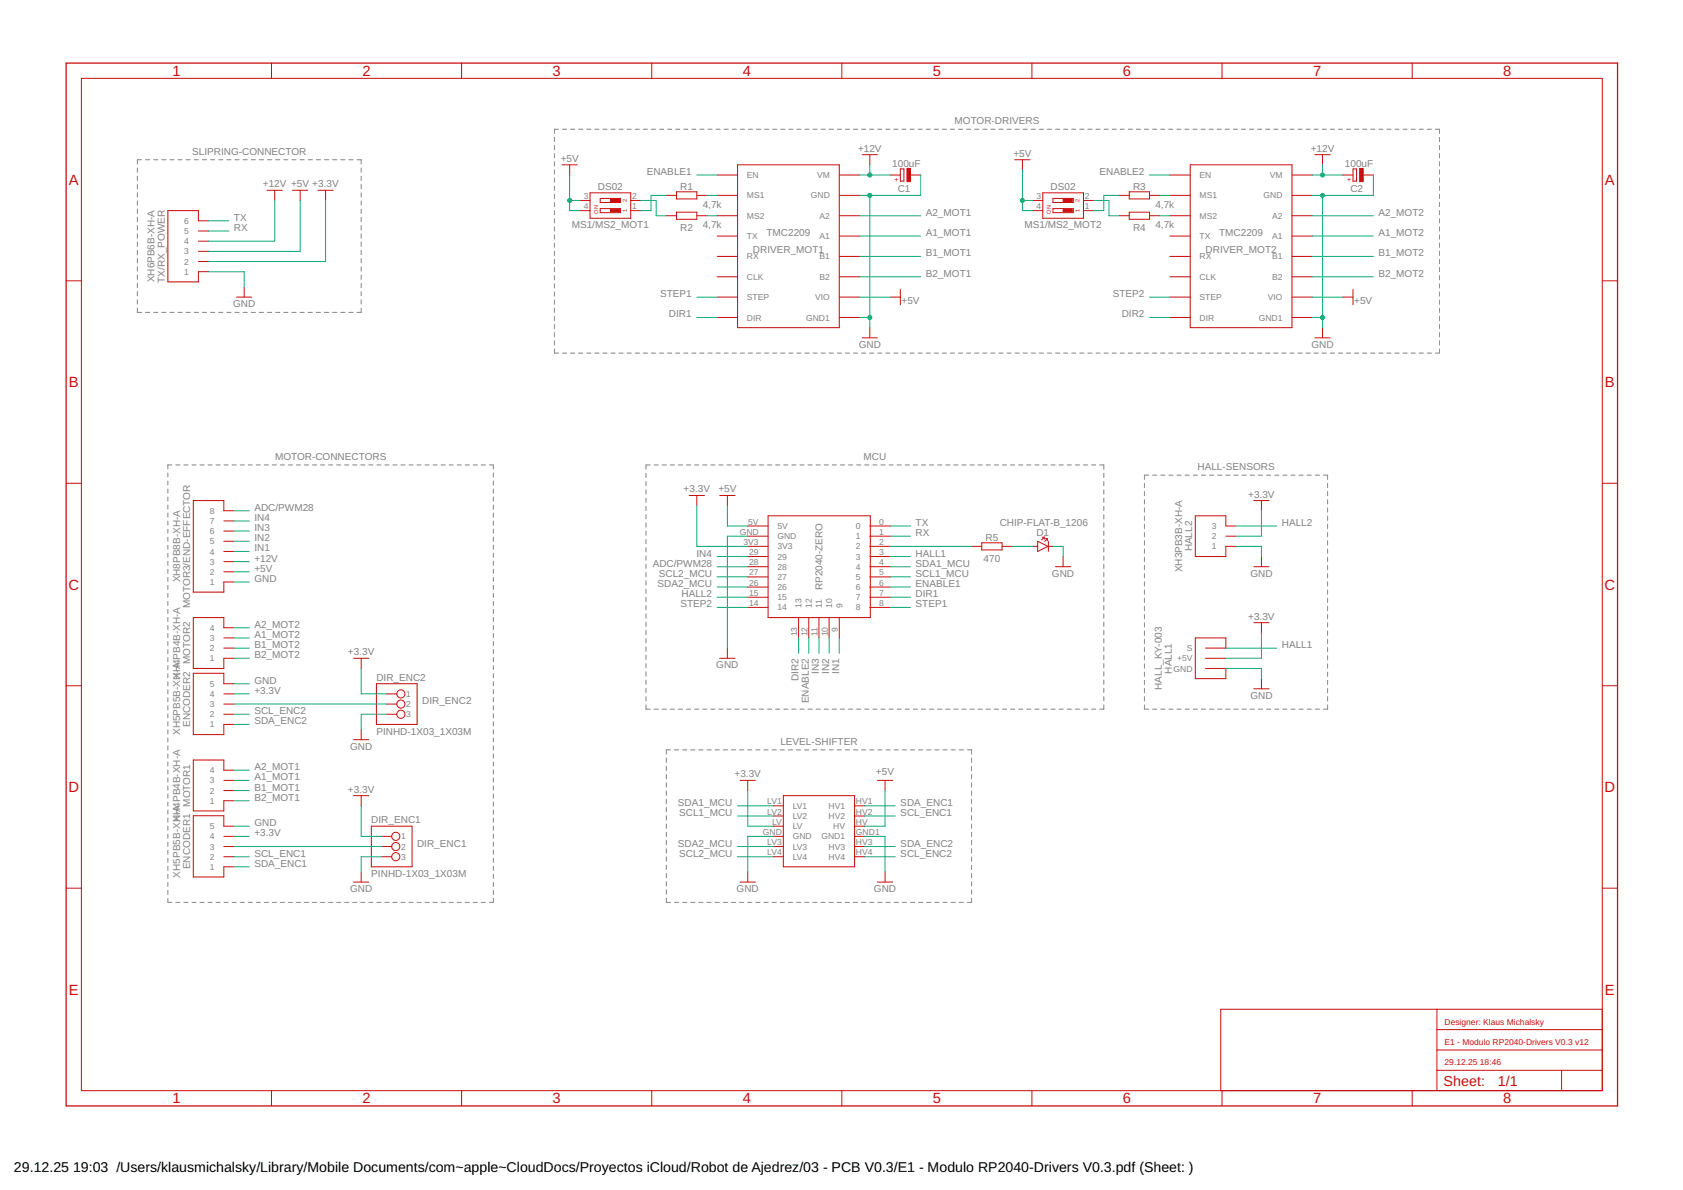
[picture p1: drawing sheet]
<svg xmlns="http://www.w3.org/2000/svg" width="420mm" height="297mm" viewBox="0 0 420 297" stroke-linecap="round" stroke-linejoin="round" font-family="sans-serif">
<g fill="none" stroke="#808080" stroke-width=".25">
<path d="M35.3 39.9h-1v1M36.3 39.9h1.1M38.4 39.9h1M40.4 39.9h1M42.4 39.9h1M44.4 39.9h1.1M46.5 39.9h1M48.5 39.9h1M50.5 39.9h1.1M52.6 39.9h1M54.6 39.9h1M56.6 39.9h1.1"/>
<path d="M58.7 39.9h1M60.7 39.9h1M62.7 39.9h1.1M64.7 39.9h1.1M66.8 39.9h1M68.8 39.9h1M70.8 39.9h1.1M72.9 39.9h1M74.9 39.9h1M76.9 39.9h1.1M79 39.9h1M81 39.9h1"/>
<path d="M83 39.9h1.1M85.1 39.9h1M87.1 39.9h1M89.1 39.9h1.1v1M138.4 34.3v1M138.4 36.3v1.1M138.4 38.4v1M139.4 32.3h-1v1M140.4 32.3h1.1M142.5 32.3h1M144.5 32.3h1M146.5 32.3h1"/>
<path d="M148.5 32.3h1M150.5 32.3h1M152.5 32.3h1.1M154.6 32.3h1M156.6 32.3h1M158.6 32.3h1M160.6 32.3h1M162.6 32.3h1M164.7 32.3h1M166.7 32.3h1M168.7 32.3h1M170.7 32.3h1"/>
<path d="M172.7 32.3h1M174.7 32.3h1M176.8 32.3h1M178.8 32.3h1M180.8 32.3h1M182.8 32.3h1M184.8 32.3h1M186.8 32.3h1.1M188.8 32.3h1.1M190.9 32.3h1M192.9 32.3h1M194.9 32.3h1"/>
<path d="M196.9 32.3h1.1M198.9 32.3h1.1M201 32.3h1M203 32.3h1M205 32.3h1M207 32.3h1M209 32.3h1.1M211.1 32.3h1M213.1 32.3h1M215.1 32.3h1M217.1 32.3h1M219.1 32.3h1"/>
<path d="M221.1 32.3h1.1M223.2 32.3h1M225.2 32.3h1M227.2 32.3h1M229.2 32.3h1M231.2 32.3h1M233.3 32.3h1M235.3 32.3h1M237.3 32.3h1M239.3 32.3h1M241.3 32.3h1M243.3 32.3h1"/>
<path d="M245.4 32.3h1M247.4 32.3h1M249.4 32.3h1M251.4 32.3h1M253.4 32.3h1M255.4 32.3h1.1M257.5 32.3h1M259.5 32.3h1M261.5 32.3h1M263.5 32.3h1M265.5 32.3h1.1M267.5 32.3h1.1"/>
<path d="M269.6 32.3h1M271.6 32.3h1M273.6 32.3h1M275.6 32.3h1M277.6 32.3h1.1M279.7 32.3h1M281.7 32.3h1M283.7 32.3h1M285.7 32.3h1M287.7 32.3h1.1M289.8 32.3h1M291.8 32.3h1"/>
<path d="M293.8 32.3h1M295.8 32.3h1M297.8 32.3h1M299.8 32.3h1.1M301.9 32.3h1M303.9 32.3h1M305.9 32.3h1M307.9 32.3h1M309.9 32.3h1M311.9 32.3h1.1M314 32.3h1M316 32.3h1"/>
<path d="M318 32.3h1M320 32.3h1M322 32.3h1M324 32.3h1.1M326.1 32.3h1M328.1 32.3h1M330.1 32.3h1M332.1 32.3h1M334.1 32.3h1.1M336.1 32.3h1.1M338.2 32.3h1M340.2 32.3h1"/>
<path d="M342.2 32.3h1M344.2 32.3h1M346.2 32.3h1.1M348.3 32.3h1M350.3 32.3h1M352.3 32.3h1M354.3 32.3h1M356.3 32.3h1.1M358.4 32.3h1v1M359.4 34.3v1M359.4 36.3v1.1M359.4 38.4v1"/>
<path d="M34.3 41.9v1.1M34.3 44v1M34.3 46.1v1M34.3 48.1v1.1M34.3 50.2v1M34.3 52.2v1.1M34.3 54.3v1M34.3 56.3v1.1M34.3 58.4v1.1M90.2 41.9v1.1M90.2 44v1M90.2 46.1v1"/>
<path d="M90.2 48.1v1.1M90.2 50.2v1M90.2 52.2v1.1M90.2 54.3v1M90.2 56.3v1.1M90.2 58.4v1.1M138.4 40.4v1M138.4 42.4v1.1M138.4 44.4v1.1M138.4 46.5v1M138.4 48.5v1M138.4 50.5v1.1"/>
<path d="M138.4 52.6v1M138.4 54.6v1M138.4 56.6v1.1M138.4 58.7v1M359.4 40.4v1M359.4 42.4v1.1M359.4 44.4v1.1M359.4 46.5v1M359.4 48.5v1M359.4 50.5v1.1M359.4 52.6v1M359.4 54.6v1"/>
<path d="M359.4 56.6v1.1M359.4 58.7v1M34.3 60.5v1M34.3 62.5v1.1M34.3 64.6v1M34.3 66.6v1.1M34.3 68.7v1M34.3 70.7v1.1M34.3 72.8v1.1M34.3 74.8v1.1M34.3 76.9v1.1h1M36.3 78h1.1"/>
<path d="M38.4 78h1M40.4 78h1M42.4 78h1M44.4 78h1.1M46.5 78h1M48.5 78h1M50.5 78h1.1M52.6 78h1M54.6 78h1M56.6 78h1.1M58.7 78h1M60.7 78h1"/>
<path d="M62.7 78h1.1M64.7 78h1.1M66.8 78h1M68.8 78h1M70.8 78h1.1M72.9 78h1M74.9 78h1M76.9 78h1.1M79 78h1M81 78h1M83 78h1.1M85.1 78h1"/>
<path d="M87.1 78h1M90.2 60.5v1M90.2 62.5v1.1M90.2 64.6v1M90.2 66.6v1.1M90.2 68.7v1M90.2 70.7v1.1M90.2 72.8v1.1M90.2 74.8v1.1M90.2 76.9v1.1h-1.1M138.4 60.7v1M138.4 62.7v1.1"/>
<path d="M138.4 64.7v1.1M138.4 66.8v1M138.4 68.8v1M138.4 70.8v1.1M138.4 72.9v1M138.4 74.9v1M138.4 76.9v1.1M138.4 79v1M359.4 60.7v1M359.4 62.7v1.1M359.4 64.7v1.1M359.4 66.8v1"/>
<path d="M359.4 68.8v1M359.4 70.8v1.1M359.4 72.9v1M359.4 74.9v1M359.4 76.9v1.1M359.4 79v1M138.4 81v1M138.4 83v1.1M138.4 85.1v1M138.4 87.1v1h1M140.4 88.1h1.1M142.5 88.1h1"/>
<path d="M144.5 88.1h1M146.5 88.1h1M148.5 88.1h1M150.5 88.1h1M152.5 88.1h1.1M154.6 88.1h1M156.6 88.1h1M158.6 88.1h1M160.6 88.1h1M162.6 88.1h1M164.7 88.1h1M166.7 88.1h1"/>
<path d="M168.7 88.1h1M170.7 88.1h1M172.7 88.1h1M174.7 88.1h1M176.8 88.1h1M178.8 88.1h1M180.8 88.1h1M182.8 88.1h1M184.8 88.1h1M186.8 88.1h1.1M188.8 88.1h1.1M190.9 88.1h1"/>
<path d="M192.9 88.1h1M194.9 88.1h1M196.9 88.1h1.1M198.9 88.1h1.1M201 88.1h1M203 88.1h1M205 88.1h1M207 88.1h1M209 88.1h1.1M211.1 88.1h1M213.1 88.1h1M215.1 88.1h1"/>
<path d="M217.1 88.1h1M219.1 88.1h1M221.1 88.1h1.1M223.2 88.1h1M225.2 88.1h1M227.2 88.1h1M229.2 88.1h1M231.2 88.1h1M233.3 88.1h1M235.3 88.1h1M237.3 88.1h1M239.3 88.1h1"/>
<path d="M241.3 88.1h1M243.3 88.1h1M245.4 88.1h1M247.4 88.1h1M249.4 88.1h1M251.4 88.1h1M253.4 88.1h1M255.4 88.1h1.1M257.5 88.1h1M259.5 88.1h1M261.5 88.1h1M263.5 88.1h1"/>
<path d="M265.5 88.1h1.1M267.5 88.1h1.1M269.6 88.1h1M271.6 88.1h1M273.6 88.1h1M275.6 88.1h1M277.6 88.1h1.1M279.7 88.1h1M281.7 88.1h1M283.7 88.1h1M285.7 88.1h1M287.7 88.1h1.1"/>
<path d="M289.8 88.1h1M291.8 88.1h1M293.8 88.1h1M295.8 88.1h1M297.8 88.1h1M299.8 88.1h1.1M301.9 88.1h1M303.9 88.1h1M305.9 88.1h1M307.9 88.1h1M309.9 88.1h1M311.9 88.1h1.1"/>
<path d="M314 88.1h1M316 88.1h1M318 88.1h1M320 88.1h1M322 88.1h1M324 88.1h1.1M326.1 88.1h1M328.1 88.1h1M330.1 88.1h1M332.1 88.1h1M334.1 88.1h1.1M336.1 88.1h1.1"/>
<path d="M338.2 88.1h1M340.2 88.1h1M342.2 88.1h1M344.2 88.1h1M346.2 88.1h1.1M348.3 88.1h1M350.3 88.1h1M352.3 88.1h1M354.3 88.1h1M356.3 88.1h1.1M359.4 81v1M359.4 83v1.1"/>
<path d="M359.4 85.1v1M359.4 87.1v1h-1M41.9 118.1v1M42.9 116.1h-1v1M43.9 116.1h1M45.9 116.1h1M47.9 116.1h1M49.9 116.1h1M51.9 116.1h1M54 116.1h.9M55.9 116.1h1.1M58 116.1h1"/>
<path d="M60 116.1h1M62 116.1h1M64 116.1h1M66 116.1h1M68 116.1h1M70 116.1h1M72 116.1h1M74 116.1h1M76 116.1h1M78 116.1h1M80 116.1h1M82 116.1h1"/>
<path d="M84.1 116.1h.9M86 116.1h1.1M88.1 116.1h1M90.1 116.1h1M92.1 116.1h1M94.1 116.1h1M96.1 116.1h1M98.1 116.1h1M100.1 116.1h1M102.1 116.1h1M104.1 116.1h1M106.1 116.1h1"/>
<path d="M108.1 116.1h1M110.1 116.1h1M112.1 116.1h1M114.2 116.1h.9M116.1 116.1h1.1M118.2 116.1h1M120.2 116.1h1M122.2 116.1h1v1M123.2 118.1v1M161.3 118.1v1.1M162.3 116.1h-1v1M163.3 116.1h1"/>
<path d="M165.3 116.1h1M167.3 116.1h1.1M169.4 116.1h1M171.4 116.1h1M173.4 116.1h1M175.4 116.1h1M177.5 116.1h1M179.5 116.1h1M181.5 116.1h1M183.5 116.1h1.1M185.5 116.1h1.1M187.6 116.1h1"/>
<path d="M189.6 116.1h1M191.6 116.1h1M193.6 116.1h1M195.7 116.1h1M197.7 116.1h1M199.7 116.1h1M201.7 116.1h1.1M203.8 116.1h1M205.8 116.1h1M207.8 116.1h1M209.8 116.1h1M211.8 116.1h1.1"/>
<path d="M213.9 116.1h1M215.9 116.1h1M217.9 116.1h1M219.9 116.1h1.1M222 116.1h1M224 116.1h1M226 116.1h1M228 116.1h1M230 116.1h1.1M232.1 116.1h1M234.1 116.1h1M236.1 116.1h1"/>
<path d="M238.1 116.1h1.1M240.2 116.1h1M242.2 116.1h1M244.2 116.1h1M246.2 116.1h1M248.2 116.1h1.1M250.3 116.1h1M252.3 116.1h1M254.3 116.1h1M256.3 116.1h1.1M258.4 116.1h1M260.4 116.1h1"/>
<path d="M262.4 116.1h1M264.4 116.1h1.1M266.4 116.1h1.1M268.5 116.1h1M270.5 116.1h1M272.5 116.1h1M274.5 116.1h1.1v1M275.6 118.1v1.1M286.7 118.6h-1v1.1M287.7 118.6h1.1M289.8 118.6h1M291.8 118.6h1"/>
<path d="M293.8 118.6h1.1M295.9 118.6h1M297.9 118.6h1M299.9 118.6h1.1M302 118.6h1M304 118.6h1M306 118.6h1.1M308.1 118.6h1M310.1 118.6h1M312.1 118.6h1.1M314.2 118.6h1M316.2 118.6h1"/>
<path d="M318.2 118.6h1.1M320.3 118.6h1M322.3 118.6h1M324.3 118.6h1M326.3 118.6h1.1M328.4 118.6h1M330.4 118.6h1v1.1M41.9 120.1v1M41.9 122.1v1M41.9 124.1v1M41.9 126.1v1M41.9 128.1v1"/>
<path d="M41.9 130.1v1M41.9 132.1v1M41.9 134.1v1M41.9 136.1v1M41.9 138.1v1M123.2 120.1v1M123.2 122.1v1M123.2 124.1v1M123.2 126.1v1M123.2 128.1v1M123.2 130.1v1M123.2 132.1v1"/>
<path d="M123.2 134.1v1M123.2 136.1v1M123.2 138.1v1M161.3 120.2v1.1M161.3 122.3v1M161.3 124.3v1.1M161.3 126.4v1M161.3 128.5v1M161.3 130.5v1.1M161.3 132.6v1M161.3 134.6v1.1M161.3 136.7v1.1"/>
<path d="M161.3 138.8v1M275.6 120.2v1.1M275.6 122.3v1M275.6 124.3v1.1M275.6 126.4v1M275.6 128.5v1M275.6 130.5v1.1M275.6 132.6v1M275.6 134.6v1.1M275.6 136.7v1.1M275.6 138.8v1M285.7 120.6v1.1"/>
<path d="M285.7 122.7v1M285.7 124.8v1M285.7 126.8v1M285.7 128.8v1.1M285.7 130.9v1.1M285.7 132.9v1.1M285.7 135v1M285.7 137v1.1M285.7 139.1v1M331.4 120.6v1.1M331.4 122.7v1M331.4 124.8v1"/>
<path d="M331.4 126.8v1M331.4 128.8v1.1M331.4 130.9v1.1M331.4 132.9v1.1M331.4 135v1M331.4 137v1.1M331.4 139.1v1M41.9 140.1v1M41.9 142.1v1M41.9 144.1v1M41.9 146.1v1M41.9 148.1v1"/>
<path d="M41.9 150.1v1M41.9 152.1v1M41.9 154.1v1M41.9 156.1v1M41.9 158.1v1.1M123.2 140.1v1M123.2 142.1v1M123.2 144.1v1M123.2 146.1v1M123.2 148.1v1M123.2 150.1v1M123.2 152.1v1"/>
<path d="M123.2 154.1v1M123.2 156.1v1M123.2 158.1v1.1M161.3 140.8v1.1M161.3 142.9v1.1M161.3 145v1M161.3 147v1.1M161.3 149.1v1.1M161.3 151.2v1M161.3 153.2v1.1M161.3 155.3v1.1M161.3 157.4v1"/>
<path d="M161.3 159.4v1.1M275.6 140.8v1.1M275.6 142.9v1.1M275.6 145v1M275.6 147v1.1M275.6 149.1v1.1M275.6 151.2v1M275.6 153.2v1.1M275.6 155.3v1.1M275.6 157.4v1M275.6 159.4v1.1M285.7 141.1v1.1"/>
<path d="M285.7 143.2v1M285.7 145.2v1.1M285.7 147.3v1M285.7 149.3v1.1M285.7 151.4v1M285.7 153.4v1.1M285.7 155.5v1M285.7 157.5v1.1M285.7 159.6v1M331.4 141.1v1.1M331.4 143.2v1M331.4 145.2v1.1"/>
<path d="M331.4 147.3v1M331.4 149.3v1.1M331.4 151.4v1M331.4 153.4v1.1M331.4 155.5v1M331.4 157.5v1.1M331.4 159.6v1M41.9 160.1v1M41.9 162.2v1M41.9 164.1v1.1M41.9 166.2v1M41.9 168.2v1"/>
<path d="M41.9 170.2v1M41.9 172.2v1M41.9 174.2v1M41.9 176.2v1M41.9 178.2v1M123.2 160.1v1M123.2 162.2v1M123.2 164.1v1.1M123.2 166.2v1M123.2 168.2v1M123.2 170.2v1M123.2 172.2v1"/>
<path d="M123.2 174.2v1M123.2 176.2v1M123.2 178.2v1M161.3 161.5v1.1M161.3 163.6v1M161.3 165.6v1.1M161.3 167.7v1.1M161.3 169.8v1M161.3 171.8v1.1M161.3 173.9v1M161.3 176v1h1M163.3 177h1"/>
<path d="M165.3 177h1M167.3 177h1.1M169.4 177h1M171.4 177h1M173.4 177h1M175.4 177h1M177.5 177h1M179.5 177h1M181.5 177h1M183.5 177h1.1M185.5 177h1.1M187.6 177h1"/>
<path d="M189.6 177h1M191.6 177h1M193.6 177h1M195.7 177h1M197.7 177h1M199.7 177h1M201.7 177h1.1M203.8 177h1M205.8 177h1M207.8 177h1M209.8 177h1M211.8 177h1.1"/>
<path d="M213.9 177h1M215.9 177h1M217.9 177h1M219.9 177h1.1M222 177h1M224 177h1M226 177h1M228 177h1M230 177h1.1M232.1 177h1M234.1 177h1M236.1 177h1"/>
<path d="M238.1 177h1.1M240.2 177h1M242.2 177h1M244.2 177h1M246.2 177h1M248.2 177h1.1M250.3 177h1M252.3 177h1M254.3 177h1M256.3 177h1.1M258.4 177h1M260.4 177h1"/>
<path d="M262.4 177h1M264.4 177h1.1M266.4 177h1.1M268.5 177h1M270.5 177h1M272.5 177h1M275.6 161.5v1.1M275.6 163.6v1M275.6 165.6v1.1M275.6 167.7v1.1M275.6 169.8v1M275.6 171.8v1.1"/>
<path d="M275.6 173.9v1M275.6 176v1h-1.1M285.7 176v1h1M285.7 161.6v1.1M285.7 163.7v1M285.7 165.7v1.1M285.7 167.8v1M285.7 169.8v1.1M285.7 171.9v1M285.7 173.9v1.1M287.7 177h1.1M289.8 177h1"/>
<path d="M291.8 177h1M293.8 177h1.1M295.9 177h1M297.9 177h1M299.9 177h1.1M302 177h1M304 177h1M306 177h1.1M308.1 177h1M310.1 177h1M312.1 177h1.1M314.2 177h1"/>
<path d="M316.2 177h1M318.2 177h1.1M320.3 177h1M322.3 177h1M324.3 177h1M326.3 177h1.1M328.4 177h1M331.4 176v1h-1M331.4 161.6v1.1M331.4 163.7v1M331.4 165.7v1.1M331.4 167.8v1"/>
<path d="M331.4 169.8v1.1M331.4 171.9v1M331.4 173.9v1.1M41.9 180.2v1M41.9 182.2v1M41.9 184.2v1M41.9 186.2v1M41.9 188.2v1M41.9 190.2v1M41.9 192.2v1M41.9 194.2v1M41.9 196.2v1"/>
<path d="M41.9 198.2v1M123.2 180.2v1M123.2 182.2v1M123.2 184.2v1M123.2 186.2v1M123.2 188.2v1M123.2 190.2v1M123.2 192.2v1M123.2 194.2v1M123.2 196.2v1M123.2 198.2v1M166.3 189.2v1.1"/>
<path d="M166.3 191.3v1M166.3 193.3v1.1M166.3 195.4v1.1M166.3 197.5v1M166.3 199.5v1.1M167.4 187.2h-1.1v1M168.4 187.2h1M170.4 187.2h1M172.4 187.2h1.1M174.5 187.2h1M176.5 187.2h1M178.5 187.2h1.1"/>
<path d="M180.6 187.2h1M182.6 187.2h1M184.6 187.2h1.1M186.7 187.2h1M188.7 187.2h1M190.7 187.2h1.1M192.8 187.2h1M194.8 187.2h1M196.8 187.2h1M198.9 187.2h1M200.9 187.2h1M202.9 187.2h1"/>
<path d="M205 187.2h1M207 187.2h1M209 187.2h1M211 187.2h1.1M213.1 187.2h1M215.1 187.2h1M217.1 187.2h1.1M219.2 187.2h1M221.2 187.2h1M223.2 187.2h1.1M225.3 187.2h1M227.3 187.2h1"/>
<path d="M229.3 187.2h1.1M231.4 187.2h1M233.4 187.2h1M235.4 187.2h1.1M237.4 187.2h1.1M239.5 187.2h1M241.5 187.2h1v1M242.5 189.2v1.1M242.5 191.3v1M242.5 193.3v1.1M242.5 195.4v1.1M242.5 197.5v1"/>
<path d="M242.5 199.5v1.1M41.9 200.2v1M41.9 202.2v1M41.9 204.2v1M41.9 206.2v1M41.9 208.2v1M41.9 210.2v1M41.9 212.2v1M41.9 214.2v1M41.9 216.2v1.1M41.9 218.2v1M123.2 200.2v1"/>
<path d="M123.2 202.2v1M123.2 204.2v1M123.2 206.2v1M123.2 208.2v1M123.2 210.2v1M123.2 212.2v1M123.2 214.2v1M123.2 216.2v1.1M123.2 218.2v1M166.3 201.6v1M166.3 203.6v1.1M166.3 205.7v1.1"/>
<path d="M166.3 207.8v1M166.3 209.8v1.1M166.3 211.9v1M166.3 213.9v1.1M166.3 216v1M166.3 218v1.1M242.5 201.6v1M242.5 203.6v1.1M242.5 205.7v1.1M242.5 207.8v1M242.5 209.8v1.1M242.5 211.9v1"/>
<path d="M242.5 213.9v1.1M242.5 216v1M242.5 218v1.1M41.9 224.3v1h1M41.9 220.3v1M41.9 222.2v1.1M43.9 225.3h1M45.9 225.3h1M47.9 225.3h1M49.9 225.3h1M51.9 225.3h1M54 225.3h.9"/>
<path d="M55.9 225.3h1.1M58 225.3h1M60 225.3h1M62 225.3h1M64 225.3h1M66 225.3h1M68 225.3h1M70 225.3h1M72 225.3h1M74 225.3h1M76 225.3h1M78 225.3h1"/>
<path d="M80 225.3h1M82 225.3h1M84.1 225.3h.9M86 225.3h1.1M88.1 225.3h1M90.1 225.3h1M92.1 225.3h1M94.1 225.3h1M96.1 225.3h1M98.1 225.3h1M100.1 225.3h1M102.1 225.3h1"/>
<path d="M104.1 225.3h1M106.1 225.3h1M108.1 225.3h1M110.1 225.3h1M112.1 225.3h1M114.2 225.3h.9M116.1 225.3h1.1M118.2 225.3h1M120.2 225.3h1M123.2 224.3v1h-1M123.2 220.3v1M123.2 222.2v1.1"/>
<path d="M166.3 220.1v1M166.3 222.1v1.1M166.3 224.2v1.1h1.1M168.4 225.3h1M170.4 225.3h1M172.4 225.3h1.1M174.5 225.3h1M176.5 225.3h1M178.5 225.3h1.1M180.6 225.3h1M182.6 225.3h1M184.6 225.3h1.1"/>
<path d="M186.7 225.3h1M188.7 225.3h1M190.7 225.3h1.1M192.8 225.3h1M194.8 225.3h1M196.8 225.3h1M198.9 225.3h1M200.9 225.3h1M202.9 225.3h1M205 225.3h1M207 225.3h1M209 225.3h1"/>
<path d="M211 225.3h1.1M213.1 225.3h1M215.1 225.3h1M217.1 225.3h1.1M219.2 225.3h1M221.2 225.3h1M223.2 225.3h1.1M225.3 225.3h1M227.3 225.3h1M229.3 225.3h1.1M231.4 225.3h1M233.4 225.3h1"/>
<path d="M235.4 225.3h1.1M237.4 225.3h1.1M239.5 225.3h1M242.5 220.1v1M242.5 222.1v1.1M242.5 224.2v1.1h-1"/>
</g>
<g fill="none" stroke="#c90d0c" stroke-width=".25">
<path d="M20.3 19.6h379.7v252.6h-379.7zM67.8 15.7v3.9M115.2 15.7v3.9M162.7 15.7v3.9M210.2 15.7v3.9M257.6 15.7v3.9M305.1 15.7v3.9M352.6 15.7v3.9M215.2 38.6h3.9M217.1 38.6v2.5M253.3 39.9h3.9M255.2 39.9v2.5"/>
<path d="M328.3 38.6h3.8M330.2 38.6v2.5M49.5 57.7h2.6M52.1 55.1h-2.6v-2.5h-7.6v17.8h7.6v-2.6h2.6M66.7 47.5h3.8M68.6 47.5v2.5M73 47.5h3.8M74.9 47.5v2.5M79.4 47.5h3.8M81.3 47.5v2.5M140.3 41.1h3.8M142.2 41.1v2.6"/>
<path d="M144.8 52.6h2.5M144.8 50h2.5M147.3 48.1h10.2v6.4h-10.2zM149.8 49.5h5.1v1h-5.1zM149.8 52.1h5.1v1h-5.1zM157.5 52.6h2.5M157.5 50h2.5M166.3 48.8h2.6M166.3 53.8h2.6M168.9 47.9h5.1v1.8h-5.1zM168.9 53h5.1v1.7h-5.1zM174 48.8h2.5"/>
<path d="M174 53.8h2.5M179 48.8h5.1M179 53.8h5.1M179 58.9h5.1M179 43.7h5.1M184.1 41.1h25.4v40.7h-25.4zM209.5 48.8h5.1M209.5 53.8h5.1M209.5 58.9h5.1M209.5 43.7h5.1M222.2 43.7h2.6M224.8 42.2h.9v3h-.9z"/>
<path d="M227.3 43.7h2.5M257.8 52.6h2.5M257.8 50h2.5M260.3 48.1h10.2v6.4h-10.2zM262.9 52.1h5v1h-5zM262.9 49.5h5v1h-5zM270.5 52.6h2.5M270.5 50h2.5M279.4 48.8h2.5M279.4 53.8h2.5M281.9 47.9h5.1v1.8h-5.1zM281.9 53h5.1v1.7h-5.1z"/>
<path d="M287 48.8h2.5M287 53.8h2.5M292.1 48.8h5M292.1 53.8h5M292.1 58.9h5M292.1 43.7h5M297.1 41.1h25.4v40.7h-25.4zM322.5 48.8h5.1M322.5 53.8h5.1M322.5 58.9h5.1M322.5 43.7h5.1M335.2 43.7h2.6"/>
<path d="M337.8 42.2h.9v3h-.9zM340.3 43.7h2.6M16.5 70.1h3.8M49.5 65.3h2.6M49.5 62.7h2.6M49.5 60.2h2.6M59.1 74.2h3.8M61 71.6v2.6M179 64h5.1M179 69.1h5.1M179 74.2h5.1M179 79.2h5.1"/>
<path d="M209.5 64h5.1M209.5 69.1h5.1M209.5 74.2h5.1M209.5 79.2h5.1M222.2 74.2h2.6M224.8 72.3v3.8M292.1 64h5M292.1 69.1h5M292.1 74.2h5M292.1 79.2h5M322.5 64h5.1M322.5 69.1h5.1"/>
<path d="M322.5 74.2h5.1M322.5 79.2h5.1M335.2 74.2h2.6M337.8 72.3v3.8M400 70.1h3.8M215.2 84.3h3.9M217.1 81.8v2.5M328.3 84.3h3.8M330.2 81.8v2.5M16.5 120.6h3.8M55.9 137.6h2.5M55.9 132.6h2.5"/>
<path d="M55.9 135.1h2.5M55.9 130h2.5M58.4 127.5h-2.5v-2.6h-7.6v22.9h7.6v-2.5h2.5M172.1 123.7h3.8M174 123.7v2.5M179.7 123.7h3.8M181.6 123.7v2.5M186.7 131.3h5M186.7 133.8h5M186.7 136.4h5M186.7 138.9h5M191.7 128.8h25.6v25.4h-25.6z"/>
<path d="M217.1 131.3h5.1M217.1 133.8h5.1M217.1 136.4h5.1M217.1 138.9h5.1M242.5 136.4h2.6M245.1 135.5h5.1v1.8h-5.1zM250.2 136.4h2.5M257.8 136.4h1.3M259.1 135.1l2.5 1.3-2.5 1.2zM260.2 134.1h.5M260.7 134.1v.5M260.7 134.1l-.7 .7"/>
<path d="M261 134.5h.5M261.5 134.5v.5M261.5 134.5l-.7 .6M261.6 136.4h1.3M261.7 135.1v2.5M265.4 138.9v2.6M306 133.8h2.6M308.6 131.3h-2.6v-2.5h-7.6v10.1h7.6v-2.5h2.6M313 124.9h3.8M314.9 124.9v2.6M314.9 138.9v2.6M400 120.6h3.8"/>
<path d="M55.9 159.2h2.5M55.9 142.7h2.5M55.9 140.2h2.5M58.4 156.7h-2.5v-2.5h-7.6v12.7h7.6v-2.6h2.5M186.7 141.5h5M186.7 144h5M186.7 146.5h5M186.7 149.1h5M186.7 151.6h5M199.4 154.2v5M201.9 154.2v5M204.4 154.2v5"/>
<path d="M207 154.2v5M209.5 154.2v5M217.1 141.5h5.1M217.1 144h5.1M217.1 146.5h5.1M217.1 149.1h5.1M217.1 151.6h5.1M263.5 141.5h3.8M313 141.5h3.8M313 155.4h3.8M314.9 155.4v2.6M16.5 171.2h3.8"/>
<path d="M55.9 161.8h2.5M55.9 173.2h2.5M55.9 175.7h2.5M55.9 178.3h2.5M58.4 170.7h-2.5v-2.6h-7.6v15.3h7.6v-2.6h2.5M88.3 164.3h3.8M90.2 164.3v2.6M94 170.7h10.1v10.1h-10.1zM96.5 173.2h2.6M96.5 175.7h2.6M96.5 178.3h2.6M179.7 164.3h3.8"/>
<path d="M181.6 161.8v2.5M300.9 164.3h5.1M300.9 161.8h5.1v-2.6h-7.6v10.2h7.6v-2.5h-5.1M313 171.9h3.8M314.9 169.4v2.5M400 171.2h3.8M55.9 194.8h2.5M55.9 197.3h2.5M58.4 192.3h-2.5v-2.6h-7.6v12.7h7.6v-2.5h2.5M88.3 198.6h3.8M88.3 184.6h3.8M90.2 182.1v2.5"/>
<path d="M90.2 198.6v2.5M184.8 194.8h3.8M186.7 194.8v2.5M195.6 198.6h17.7v17.8h-17.7zM219.1 194.8h3.8M221 194.8v2.5M55.9 208.8h2.5M55.9 211.3h2.5M55.9 213.8h2.5M58.4 206.2h-2.5v-2.6h-7.6v15.3h7.6v-2.5h2.5M90.2 217.6v2.6M92.7 206.2h10.2v10.2h-10.2z"/>
<path d="M95.2 208.8h2.6M95.2 211.3h2.6M95.2 213.8h2.6M186.7 217.6v2.6M193 206.2h2.6M193 203.7h2.6M193 201.1h2.6M193 208.8h2.6M193 211.3h2.6M193 213.8h2.6M213.3 206.2h2.6M213.3 203.7h2.6"/>
<path d="M213.3 201.1h2.6M213.3 208.8h2.6M213.3 211.3h2.6M213.3 213.8h2.6M221 217.6v2.6M16.5 221.7h3.8M88.3 220.2h3.8M184.8 220.2h3.8M219.1 220.2h3.8M400 221.7h3.8M358.7 251.9v20.3M358.7 257h41.3"/>
<path d="M400 251.9h-95.2v20.3M67.8 272.2v3.9M115.2 272.2v3.9M162.7 272.2v3.9M210.2 272.2v3.9M257.6 272.2v3.9M305.1 272.2v3.9M352.6 272.2v3.9M358.7 267.2h41.3M358.7 262.1h41.3M389.8 267.2v5"/>
<circle cx="100.1" cy="178.3" r="1.02"/>
<circle cx="100.1" cy="173.2" r="1.02"/>
<circle cx="100.1" cy="175.7" r="1.02"/>
<circle cx="98.8" cy="208.8" r="1.02"/>
<circle cx="98.8" cy="211.3" r="1.02"/>
<circle cx="98.8" cy="213.8" r="1.02"/>
</g>
<path d="M16.5 15.7h387.3v260.4h-387.3z" fill="none" stroke="#c90d0c" stroke-width=".32"/>
<g fill="#c90d0c" stroke="#c90d0c" stroke-width=".25">
<path d="M339.4 42h.9v3.3h-.9z"/>
<path d="M226.4 42h.9v3.3h-.9z"/>
<path d="M152.4 52.3h2.3v.5h-2.3z"/>
<path d="M152.4 49.8h2.3v.5h-2.3z"/>
<path d="M265.4 52.3h2.3v.5h-2.3z"/>
<path d="M265.4 49.8h2.3v.5h-2.3z"/>
</g>
<g fill="none" stroke="#0dab76" stroke-width=".25">
<path d="M52.1 57.7h5M52.1 55.1h5M68.6 50v10.2h-16.5M74.9 50v12.7h-22.8M81.3 50v15.3h-29.2M142.2 50h2.6M142.2 43.7v8.9h2.6M160 50h3.8v3.8h2.5M166.3 48.8h-3.8v3.8h-2.5M174 43.7h5M176.5 48.8h2.5M176.5 53.8h2.5"/>
<path d="M214.6 43.7h7.6M214.6 53.8h15.2M214.6 58.9h15.2M217.1 41.1v2.6M217.1 48.8v33M229.8 43.7v5.1h-15.2M255.2 50h2.6M255.2 42.4v10.2h2.6M273 50h3.8v3.8h2.6M279.4 48.8h-3.8v3.8h-2.6M287 43.7h5.1M289.5 48.8h2.6"/>
<path d="M289.5 53.8h2.6M327.6 43.7h7.6M327.6 53.8h15.3M327.6 58.9h15.3M330.2 41.1v2.6M330.2 48.8v33M342.9 43.7v5.1h-15.3M52.1 67.8h8.9v3.8M174 79.2h5M174 74.2h5M214.6 79.2h2.5M214.6 74.2h7.6"/>
<path d="M214.6 64h15.2M214.6 69.1h15.2M287 79.2h5.1M287 74.2h5.1M327.6 79.2h2.6M327.6 74.2h7.6M327.6 64h15.3M327.6 69.1h15.3M58.4 127.5h3.8M58.4 137.6h3.8M58.4 135.1h3.8M58.4 132.6h3.8"/>
<path d="M58.4 130h3.8M174 126.2v10.2h12.7M179 138.9h7.7M181.6 126.2v5.1h5.1M186.7 133.8h-5.1v28M222.2 133.8h5.1M222.2 136.4h20.3M222.2 131.3h5.1M222.2 138.9h5.1M252.7 136.4h5.1M262.9 136.4h2.5v2.5M308.6 136.4h6.3v2.5"/>
<path d="M308.6 131.3h10.1M314.9 127.5v6.3h-6.3M58.4 145.3h3.8M58.4 140.2h3.8M58.4 142.7h3.8M58.4 156.7h3.8M58.4 159.2h3.8M179 146.5h7.7M179 151.6h7.7M179 149.1h7.7M179 141.5h7.7M179 144h7.7"/>
<path d="M199.4 159.2v3.8M201.9 159.2v3.8M204.4 159.2v3.8M207 159.2v3.8M209.5 159.2v3.8M222.2 146.5h5.1M222.2 151.6h5.1M222.2 149.1h5.1M222.2 141.5h5.1M222.2 144h5.1M314.9 158v6.3h-8.9M58.4 170.7h3.8"/>
<path d="M58.4 178.3h3.8M58.4 173.2h3.8M58.4 164.3h3.8M58.4 161.8h3.8M58.4 175.7h38.1M90.2 166.9v6.3h6.3M96.5 178.3h-6.3v3.8M306 166.9h8.9v2.5M306 161.8h12.7M58.4 192.3h3.8M58.4 194.8h3.8M58.4 197.3h3.8"/>
<path d="M58.4 199.9h3.8M58.4 180.8h3.8M186.7 197.3v8.9h6.3M221 197.3v8.9h-5.1M58.4 208.8h3.8M58.4 206.2h3.8M58.4 213.8h3.8M58.4 211.3h36.8M58.4 216.4h3.8M90.2 201.1v7.7h5M95.2 213.8h-5v3.8M184.1 213.8h8.9"/>
<path d="M184.1 201.1h8.9M184.1 203.7h8.9M184.1 211.3h8.9M193 208.8h-6.3v8.8M215.9 208.8h5.1v8.8M215.9 213.8h7.6M215.9 201.1h7.6M215.9 203.7h7.6M215.9 211.3h7.6"/>
</g>
<g fill="#0dab76" stroke="#0dab76" stroke-width=".25">
<circle cx="217.1" cy="79.2" r=".51"/>
<circle cx="217.1" cy="48.8" r=".51"/>
<circle cx="330.2" cy="79.2" r=".51"/>
<circle cx="330.2" cy="48.8" r=".51"/>
<circle cx="330.2" cy="43.7" r=".51"/>
<circle cx="217.1" cy="43.7" r=".51"/>
<circle cx="142.2" cy="50" r=".51"/>
<circle cx="255.2" cy="50" r=".51"/>
</g>
<g font-size="3.7" fill="#c90d0c">
<text x="43" y="18.9">1</text>
<text x="90.5" y="18.9">2</text>
<text x="138" y="18.9">3</text>
<text x="185.4" y="18.9">4</text>
<text x="232.9" y="18.9">5</text>
<text x="280.3" y="18.9">6</text>
<text x="327.8" y="18.9">7</text>
<text x="375.3" y="18.9">8</text>
<text x="17.2" y="46.1">A</text>
<text x="400.7" y="46.1">A</text>
<text x="17.2" y="96.7">B</text>
<text x="400.7" y="96.7">B</text>
<text x="17.1" y="147.2">C</text>
<text x="400.6" y="147.2">C</text>
<text x="17.1" y="197.7">D</text>
<text x="400.6" y="197.7">D</text>
<text x="17.2" y="248.3">E</text>
<text x="400.7" y="248.3">E</text>
<text x="43" y="275.4">1</text>
<text x="90.5" y="275.4">2</text>
<text x="138" y="275.4">3</text>
<text x="185.4" y="275.4">4</text>
<text x="232.9" y="275.4">5</text>
<text x="280.3" y="275.4">6</text>
<text x="327.8" y="275.4">7</text>
<text x="375.3" y="275.4">8</text>
</g>
<g font-size="3.6" fill="#c90d0c">
<text x="360.4" y="271.1">Sheet:</text>
<text x="374" y="271">1/1</text>
</g>
<g font-size="3.5">
<text x="3.5" y="292.5">29.12.25</text>
<text x="18.2" y="292.5">19:03 /Users/klausmichalsky/Library/Mobile Documents/com~apple~CloudDocs/Proyectos iCloud/Robot de Ajedrez/03 - PCB V0.3/E1 - Modulo RP2040-Drivers V0.3.pdf (Sheet: )</text>
</g>
<g font-size="2.5" fill="#808080">
<text x="238.3" y="31">MOTOR-DRIVERS</text>
<text x="48" y="38.6">SLIPRING-CONNECTOR</text>
<text x="140" y="40.4">+5V</text>
<text x="214.2" y="37.8">+12V</text>
<text x="222.8" y="41.7">100uF</text>
<text x="253" y="39.1">+5V</text>
<text x="327.2" y="37.8">+12V</text>
<text x="335.8" y="41.7">100uF</text>
<text x="65.6" y="46.7">+12V +5V +3.3V</text>
<text x="149.3" y="47.5">DS02</text>
<text x="161.5" y="43.7">ENABLE1</text>
<text x="169.8" y="47.5">R1</text>
<text x="262.3" y="47.5">DS02</text>
<text x="274.5" y="43.7">ENABLE2</text>
<text x="282.9" y="47.5">R3</text>
<text x="175.4" y="51.8">4,7k</text>
<text x="224.1" y="48">C1</text>
<text x="231.1" y="53.8">A2_MOT1</text>
<text x="288.4" y="51.8">4,7k</text>
<text x="337.1" y="48">C2</text>
<text x="344.1" y="53.8">A2_MOT2</text>
<text x="58.4" y="57.7">RX</text>
<text x="58.4" y="55.1">TX</text>
<text x="142.7" y="56.9">MS1/MS2_MOT1</text>
<text x="169.8" y="57.7">R2</text>
<text x="175.4" y="56.9">4,7k</text>
<text x="191.3" y="58.9">TMC2209</text>
<text x="231.1" y="58.9">A1_MOT1</text>
<text x="255.7" y="56.9">MS1/MS2_MOT2</text>
<text x="282.9" y="57.7">R4</text>
<text x="288.4" y="56.9">4,7k</text>
<text x="304.4" y="58.9">TMC2209</text>
<text x="344.1" y="58.9">A1_MOT2</text>
<text x="188" y="63.2">DRIVER_MOT1</text>
<text x="231.1" y="64">B1_MOT1</text>
<text x="301" y="63.2">DRIVER_MOT2</text>
<text x="344.1" y="64">B1_MOT2</text>
<text x="38.6" y="70.5" transform="rotate(-90 38.6 70.5)">XH6PB6B-XH-A</text>
<text x="41.1" y="70.5" transform="rotate(-90 41.1 70.5)">TX/RX_POWER</text>
<text x="231.1" y="69.1">B2_MOT1</text>
<text x="344.1" y="69.1">B2_MOT2</text>
<text x="58.2" y="76.7">GND</text>
<text x="164.8" y="74.2">STEP1</text>
<text x="225.1" y="75.9">+5V</text>
<text x="277.8" y="74.2">STEP2</text>
<text x="338.1" y="75.9">+5V</text>
<text x="167" y="79.2">DIR1</text>
<text x="280" y="79.2">DIR2</text>
<text x="214.4" y="86.9">GND</text>
<text x="327.4" y="86.9">GND</text>
<text x="68.7" y="114.8">MOTOR-CONNECTORS</text>
<text x="215.6" y="114.8">MCU</text>
<text x="298.9" y="117.3">HALL-SENSORS</text>
<text x="170.7" y="122.9">+3.3V</text>
<text x="179.3" y="122.9">+5V</text>
<text x="311.6" y="124.2">+3.3V</text>
<text x="63.5" y="127.5">ADC/PWM28</text>
<text x="63.5" y="130">IN4</text>
<text x="228.6" y="131.3">TX</text>
<text x="249.6" y="131.2">CHIP-FLAT-B_1206</text>
<text x="320" y="131.3">HALL2</text>
<text x="63.5" y="137.7">IN1</text>
<text x="63.5" y="135.1">IN2</text>
<text x="63.5" y="132.6">IN3</text>
<text x="228.6" y="133.8">RX</text>
<text x="246" y="135.1">R5</text>
<text x="258.7" y="133.8">D1</text>
<text x="297.7" y="137.7" transform="rotate(-90 297.7 137.7)">HALL2</text>
<text x="63.5" y="140.2">+12V</text>
<text x="63.5" y="142.7">+5V</text>
<text x="162.9" y="141.5">ADC/PWM28</text>
<text x="164.5" y="144">SCL2_MCU</text>
<text x="173.9" y="138.9">IN4</text>
<text x="228.6" y="138.9">HALL1</text>
<text x="228.6" y="141.5">SDA1_MCU</text>
<text x="228.6" y="144">SCL1_MCU</text>
<text x="245.5" y="140.2">470</text>
<text x="262.6" y="144">GND</text>
<text x="295.1" y="142.9" transform="rotate(-90 295.1 142.9)">XH3PB3B-XH-A</text>
<text x="312.2" y="144">GND</text>
<text x="45" y="145.4" transform="rotate(-90 45 145.4)">XH8PB8B-XH-A</text>
<text x="63.5" y="145.3">GND</text>
<text x="164.2" y="146.5">SDA2_MCU</text>
<text x="170.1" y="149.1">HALL2</text>
<text x="205.3" y="147.3" transform="rotate(-90 205.3 147.3)">RP2040-ZERO</text>
<text x="228.6" y="146.5">ENABLE1</text>
<text x="228.6" y="149.1">DIR1</text>
<text x="47.5" y="151.8" transform="rotate(-90 47.5 151.8)">MOTOR3/END-EFFECTOR</text>
<text x="169.9" y="151.6">STEP2</text>
<text x="228.6" y="151.6">STEP1</text>
<text x="311.6" y="154.7">+3.3V</text>
<text x="63.5" y="156.7">A2_MOT2</text>
<text x="63.5" y="159.2">A1_MOT2</text>
<text x="63.5" y="161.8">B1_MOT2</text>
<text x="320" y="161.8">HALL1</text>
<text x="63.5" y="164.3">B2_MOT2</text>
<text x="86.9" y="163.6">+3.3V</text>
<text x="178.8" y="166.9">GND</text>
<text x="45" y="169.5" transform="rotate(-90 45 169.5)">XH4PB4B-XH-A</text>
<text x="63.5" y="170.7">GND</text>
<text x="63.5" y="173.2">+3.3V</text>
<text x="94" y="169.9">DIR_ENC2</text>
<text x="199.4" y="170" transform="rotate(-90 199.4 170)">DIR2</text>
<text x="204.4" y="168.2" transform="rotate(-90 204.4 168.2)">IN3</text>
<text x="207" y="168.2" transform="rotate(-90 207 168.2)">IN2</text>
<text x="209.5" y="168.2" transform="rotate(-90 209.5 168.2)">IN1</text>
<text x="290" y="172.2" transform="rotate(-90 290 172.2)">HALL_KY-003</text>
<text x="292.6" y="168.1" transform="rotate(-90 292.6 168.1)">HALL1</text>
<text x="63.5" y="178.3">SCL_ENC2</text>
<text x="105.4" y="175.7">DIR_ENC2</text>
<text x="201.9" y="175.6" transform="rotate(-90 201.9 175.6)">ENABLE2</text>
<text x="312.2" y="174.5">GND</text>
<text x="45" y="183.5" transform="rotate(-90 45 183.5)">XH5PB5B-XH-A</text>
<text x="47.5" y="181.4" transform="rotate(-90 47.5 181.4)">ENCODER2 MOTOR2</text>
<text x="63.5" y="180.8">SDA_ENC2</text>
<text x="94" y="183.4">PINHD-1X03_1X03M</text>
<text x="194.8" y="185.9">LEVEL-SHIFTER</text>
<text x="87.4" y="187.2">GND</text>
<text x="63.5" y="192.3">A2_MOT1</text>
<text x="63.5" y="194.8">A1_MOT1</text>
<text x="63.5" y="197.3">B1_MOT1</text>
<text x="86.9" y="197.8">+3.3V</text>
<text x="183.4" y="194">+3.3V</text>
<text x="218.7" y="193.5">+5V</text>
<text x="63.5" y="199.9">B2_MOT1</text>
<text x="169.3" y="201.1">SDA1_MCU</text>
<text x="169.5" y="203.7">SCL1_MCU</text>
<text x="224.8" y="203.7">SCL_ENC1</text>
<text x="224.8" y="201.1">SDA_ENC1</text>
<text x="45" y="205.1" transform="rotate(-90 45 205.1)">XH4PB4B-XH-A</text>
<text x="63.5" y="206.2">GND</text>
<text x="63.5" y="208.8">+3.3V</text>
<text x="92.7" y="205.5">DIR_ENC1</text>
<text x="63.5" y="213.8">SCL_ENC1</text>
<text x="104.1" y="211.3">DIR_ENC1</text>
<text x="169.3" y="211.3">SDA2_MCU</text>
<text x="169.5" y="213.8">SCL2_MCU</text>
<text x="224.8" y="211.3">SDA_ENC2</text>
<text x="224.8" y="213.8">SCL_ENC2</text>
<text x="45" y="219" transform="rotate(-90 45 219)">XH5PB5B-XH-A</text>
<text x="47.5" y="217" transform="rotate(-90 47.5 217)">ENCODER1 MOTOR1</text>
<text x="63.5" y="216.4">SDA_ENC1</text>
<text x="92.7" y="218.9">PINHD-1X03_1X03M</text>
<text x="87.4" y="222.7">GND</text>
<text x="183.9" y="222.7">GND</text>
<text x="218.2" y="222.7">GND</text>
</g>
<g font-size="2.1" fill="#808080">
<text x="186.5" y="44.4">EN</text>
<text x="204" y="44.4">VM</text>
<text x="299.5" y="44.4">EN</text>
<text x="317" y="44.4">VM</text>
<text x="145.8" y="49.7">3</text>
<text x="145.8" y="52.2">4</text>
<text x="157.8" y="52.2">1</text>
<text x="157.8" y="49.7">2</text>
<text x="186.5" y="49.5">MS1</text>
<text x="202.4" y="49.5">GND</text>
<text x="258.8" y="49.7">3</text>
<text x="258.8" y="52.2">4</text>
<text x="270.8" y="52.2">1</text>
<text x="270.8" y="49.7">2</text>
<text x="299.5" y="49.5">MS1</text>
<text x="315.5" y="49.5">GND</text>
<text x="46" y="55.9">6</text>
<text x="46" y="58.4">5</text>
<text x="186.5" y="54.6">MS2</text>
<text x="186.5" y="59.7">TX</text>
<text x="204.6" y="54.6">A2</text>
<text x="204.6" y="59.7">A1</text>
<text x="299.5" y="54.6">MS2</text>
<text x="299.5" y="59.7">TX</text>
<text x="317.6" y="54.6">A2</text>
<text x="317.6" y="59.7">A1</text>
<text x="46" y="63.5">3</text>
<text x="46" y="61">4</text>
<text x="186.5" y="64.8">RX</text>
<text x="204.6" y="64.8">B1</text>
<text x="299.5" y="64.8">RX</text>
<text x="317.6" y="64.8">B1</text>
<text x="46" y="68.6">1</text>
<text x="46" y="66">2</text>
<text x="186.5" y="69.8">CLK</text>
<text x="204.6" y="69.8">B2</text>
<text x="299.5" y="69.8">CLK</text>
<text x="317.6" y="69.8">B2</text>
<text x="186.5" y="74.9">STEP</text>
<text x="203.5" y="74.9">VIO</text>
<text x="299.5" y="74.9">STEP</text>
<text x="316.5" y="74.9">VIO</text>
<text x="186.5" y="80">DIR</text>
<text x="201.2" y="80">GND1</text>
<text x="299.5" y="80">DIR</text>
<text x="314.3" y="80">GND1</text>
<text x="52.4" y="130.8">7</text>
<text x="52.4" y="128.3">8</text>
<text x="186.8" y="130.9">5V</text>
<text x="219.5" y="130.9">0</text>
<text x="52.4" y="133.3">6</text>
<text x="52.4" y="135.9">5</text>
<text x="184.7" y="133.5">GND</text>
<text x="185.6" y="136">3V3</text>
<text x="194.1" y="132.1">5V</text>
<text x="194.1" y="134.6">GND</text>
<text x="194.1" y="137.1">3V3</text>
<text x="213.6" y="132.1">0</text>
<text x="213.6" y="134.6">1</text>
<text x="213.6" y="137.1">2</text>
<text x="219.5" y="133.5">1</text>
<text x="219.5" y="136">2</text>
<text x="302.5" y="137.1">1</text>
<text x="302.5" y="134.6">2</text>
<text x="302.5" y="132.1">3</text>
<text x="52.4" y="143.5">2</text>
<text x="52.4" y="141">3</text>
<text x="52.4" y="138.4">4</text>
<text x="187" y="138.6">29</text>
<text x="187" y="141.1">28</text>
<text x="187" y="143.6">27</text>
<text x="194.1" y="139.7">29</text>
<text x="194.1" y="142.2">28</text>
<text x="213.6" y="139.7">3</text>
<text x="213.6" y="142.2">4</text>
<text x="219.5" y="138.6">3</text>
<text x="219.5" y="141.1">4</text>
<text x="219.5" y="143.6">5</text>
<text x="52.4" y="146">1</text>
<text x="187" y="146.2">26</text>
<text x="187" y="148.7">15</text>
<text x="194.1" y="144.8">27</text>
<text x="194.1" y="147.3">26</text>
<text x="194.1" y="149.8">15</text>
<text x="213.6" y="144.8">5</text>
<text x="213.6" y="147.3">6</text>
<text x="213.6" y="149.8">7</text>
<text x="219.5" y="146.2">6</text>
<text x="219.5" y="148.7">7</text>
<text x="187" y="151.3">14</text>
<text x="194.1" y="152.4">14</text>
<text x="200.1" y="151.8" transform="rotate(-90 200.1 151.8)">13</text>
<text x="202.7" y="151.8" transform="rotate(-90 202.7 151.8)">12</text>
<text x="205.2" y="151.8" transform="rotate(-90 205.2 151.8)">11</text>
<text x="207.7" y="151.8" transform="rotate(-90 207.7 151.8)">10</text>
<text x="210.3" y="151.8" transform="rotate(-90 210.3 151.8)">9</text>
<text x="213.6" y="152.4">8</text>
<text x="219.5" y="151.3">8</text>
<text x="52.4" y="160">3</text>
<text x="52.4" y="157.5">4</text>
<text x="199" y="158.9" transform="rotate(-90 199 158.9)">13</text>
<text x="201.6" y="158.9" transform="rotate(-90 201.6 158.9)">12</text>
<text x="204.1" y="158.7" transform="rotate(-90 204.1 158.7)">11</text>
<text x="206.6" y="158.9" transform="rotate(-90 206.6 158.9)">10</text>
<text x="209.2" y="157.7" transform="rotate(-90 209.2 157.7)">9</text>
<text x="52.4" y="165.1">1</text>
<text x="52.4" y="162.5">2</text>
<text x="293" y="167.6">GND</text>
<text x="293.9" y="165.1">+5V</text>
<text x="296.3" y="162.5">S</text>
<text x="52.4" y="174">4</text>
<text x="52.4" y="171.4">5</text>
<text x="101.4" y="174">1</text>
<text x="52.4" y="179">2</text>
<text x="52.4" y="176.5">3</text>
<text x="101.4" y="176.5">2</text>
<text x="101.4" y="179">3</text>
<text x="52.4" y="181.6">1</text>
<text x="52.4" y="195.6">3</text>
<text x="52.4" y="193">4</text>
<text x="52.4" y="200.6">1</text>
<text x="52.4" y="198.1">2</text>
<text x="191.6" y="200.8">LV1</text>
<text x="191.6" y="203.3">LV2</text>
<text x="197.9" y="201.9">LV1</text>
<text x="206.9" y="201.9">HV1</text>
<text x="213.7" y="203.3">HV2</text>
<text x="213.7" y="200.8">HV1</text>
<text x="52.4" y="209.5">4</text>
<text x="52.4" y="207">5</text>
<text x="100.1" y="209.5">1</text>
<text x="190.5" y="208.4">GND</text>
<text x="192.7" y="205.9">LV</text>
<text x="197.9" y="204.4">LV2</text>
<text x="197.9" y="207">LV</text>
<text x="197.9" y="209.5">GND</text>
<text x="205.1" y="209.5">GND1</text>
<text x="206.9" y="204.4">HV2</text>
<text x="208" y="207">HV</text>
<text x="213.7" y="205.9">HV</text>
<text x="213.7" y="208.4">GND1</text>
<text x="52.4" y="214.6">2</text>
<text x="52.4" y="212.1">3</text>
<text x="100.1" y="212.1">2</text>
<text x="100.1" y="214.6">3</text>
<text x="191.6" y="210.9">LV3</text>
<text x="191.6" y="213.5">LV4</text>
<text x="197.9" y="212.1">LV3</text>
<text x="197.9" y="214.6">LV4</text>
<text x="206.9" y="212.1">HV3</text>
<text x="206.9" y="214.6">HV4</text>
<text x="213.7" y="210.9">HV3</text>
<text x="213.7" y="213.5">HV4</text>
<text x="52.4" y="217.1">1</text>
</g>
<g font-size="2.1" fill="#c90d0c">
<text x="360.6" y="255.7">Designer: Klaus Michalsky</text>
<text x="360.6" y="260.8">E1 - Modulo RP2040-Drivers V0.3 v12</text>
<text x="360.6" y="265.9">29.12.25</text>
<text x="369.5" y="265.9">18:46</text>
</g>
<g font-size="1.8" fill="#c90d0c">
<text x="223.3" y="45.5">+</text>
<text x="336.3" y="45.5">+</text>
</g>
<g font-size="1.4" fill="#c90d0c">
<text x="149.3" y="53.3" transform="rotate(-90 149.3 53.3)">ON</text>
<text x="156.4" y="52.8" transform="rotate(-90 156.4 52.8)">1</text>
<text x="156.4" y="50.4" transform="rotate(-90 156.4 50.4)">2</text>
<text x="262.4" y="53.3" transform="rotate(-90 262.4 53.3)">ON</text>
<text x="269.5" y="52.8" transform="rotate(-90 269.5 52.8)">1</text>
<text x="269.5" y="50.4" transform="rotate(-90 269.5 50.4)">2</text>
</g>
</svg>
